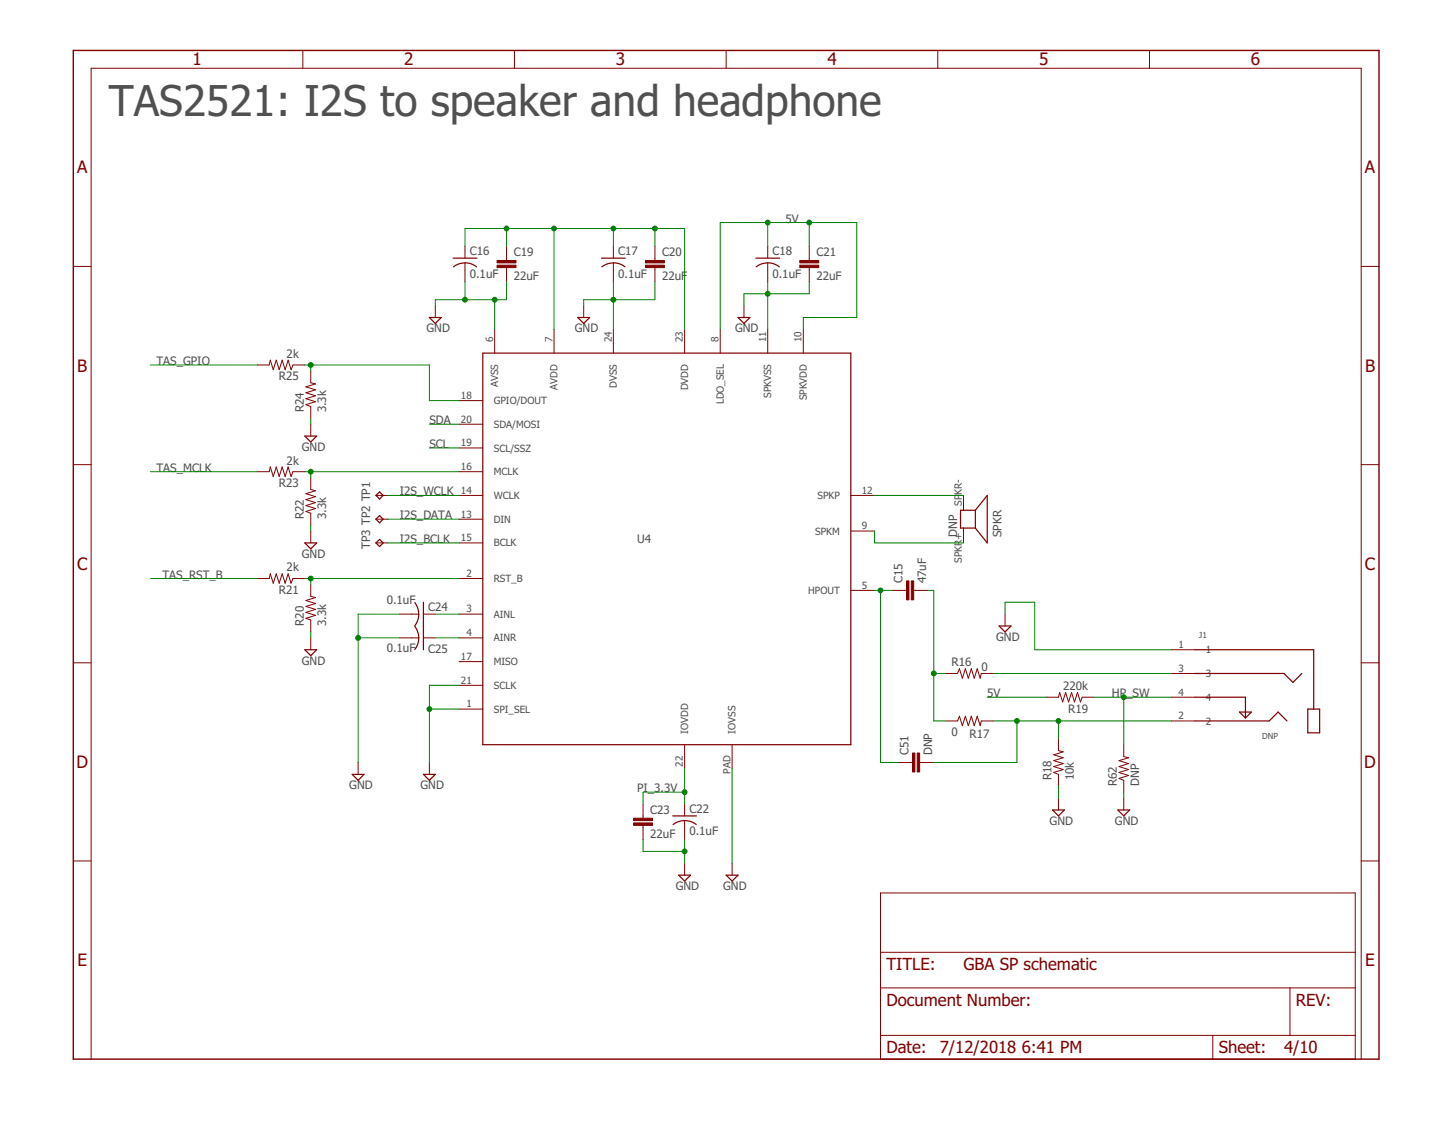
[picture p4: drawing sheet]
<svg xmlns="http://www.w3.org/2000/svg" width="279mm" height="216mm" viewBox="0 0 279 216" stroke-linecap="round" stroke-linejoin="round" font-family="sans-serif">
<g fill="none" stroke="#800000" stroke-width=".19">
<path d="M58.3 9.7v3.4M99.1 9.7v3.4M139.8 9.7v3.4M180.6 9.7v3.4M221.3 9.7v3.4M14.1 51.3h3.4M83.8 58.9v2.3M89.5 47.4v2.3M89.5 50.6v3.7M97.5 47.4v2.8M97.5 51.5v2.8M112.4 58.9v2.3"/>
<path d="M118.1 47.4v2.3M118.1 50.6v3.7M126.1 47.4v2.8M126.1 51.5v2.8M143.3 58.9v2.3M147.8 47.4v2.3M147.8 50.6v3.7M155.8 47.4v2.8M155.8 51.5v2.8M262.1 51.3h3.4M49.6 70.3h2.2l.2-.9 .6 1.8 .6-1.8 .6 1.8 .5-1.8 .6 1.8 .6-1.8 .5 1.8 .4-.9h2.3M59.8 71.4v2.3l.9 .2-1.8 .6 1.8 .6-1.8 .5 1.8 .6-1.8 .6 1.8 .6-1.8 .5 .9 .4v2.3"/>
<path d="M88.4 77.2h4.6M95.2 63.4v4.6M106.7 63.4v4.6M118.1 63.4v4.6M131.8 63.4v4.6M138.7 63.4v4.6M147.8 63.4v4.6M154.7 63.4v4.6M14.1 89.5h3.4M49.6 90.8h2.2l.2-.9 .6 1.9 .6-1.9 .6 1.9 .5-1.9 .6 1.9 .6-1.9 .5 1.9 .4-1h2.3M59.8 81.7v2.3M59.8 92v2.3l.9 .2-1.8 .6 1.8 .6-1.8 .5 1.8 .6-1.8 .6 1.8 .5-1.8 .6 .9 .3v2.3"/>
<path d="M72.4 95.4h2.3M72.4 100h2.3M88.4 90.8h4.6M88.4 81.7h4.6M88.4 86.3h4.6M88.4 95.4h4.6M88.4 100h4.6M163.8 95.4h4.6M185.5 95.4v2.9M262.1 89.5h3.4M49.6 111.4h2.2l.2-.9 .6 1.8 .6-1.8 .6 1.8 .5-1.8 .6 1.8 .6-1.8 .5 1.8 .4-.9h2.3M59.8 112.6v2.3l.9 .2-1.8 .6 1.8 .5-1.8 .6 1.8 .6-1.8 .5 1.8 .6-1.8 .6 .9 .3v2.3"/>
<path d="M59.8 102.3v2.3M72.4 104.6h2.3M77 118.3h3.6M81.5 118.3h2.3M88.4 118.3h4.6M88.4 111.4h4.6M88.4 104.6h4.6M163.8 113.7h4.6M163.8 102.3h4.6M171.8 113.7h2.8M175.9 113.7h2.8M185.5 101.7v2.9"/>
<path d="M193.5 118.3v2.3M14.1 127.7h3.4M59.8 122.9v2.2M77 122.9h3.6M81.5 122.9h2.3M88.4 122.9h4.6M88.4 127.4h4.6M88.4 132h4.6M88.4 136.6h4.6M182.1 129.7h2.3l.3-.9 .6 1.8 .6-1.8 .6 1.8 .5-1.8 .6 1.8 .6-1.8 .5 1.8 .3-.9h2.2M182.1 138.9h2.3l.3-1 .6 1.9 .6-1.9 .6 1.9 .5-1.9 .6 1.9 .6-1.9 .5 1.9 .3-.9h2.2M201.5 134.3h2.3l.2-.9 .6 1.8 .6-1.8 .6 1.8 .5-1.8 .6 1.8 .6-1.8 .5 1.8 .4-.9h2.3"/>
<path d="M225.5 125.1h4.6M225.5 129.7h4.6M225.5 134.3h4.6M225.5 138.9h4.6M262.1 127.7h3.4M69 146.9v2.2M82.7 146.9v2.2M123.8 154.9v2.7M123.8 159v2.7M131.8 143.4v4.6M131.8 154.9v2.2M131.8 158.1v3.6"/>
<path d="M141 143.4v4.6M173 146.9h2.7M177.1 146.9h2.7M203.8 142.3v2.3l.9 .2-1.8 .6 1.8 .5-1.8 .6 1.8 .6-1.8 .5 1.8 .6-1.8 .6 .9 .3v2.3M203.8 153.7v2.3M216.4 143.4v2.3l.9 .2-1.8 .6 1.8 .6-1.8 .5 1.8 .6-1.8 .6 1.8 .6-1.8 .5 .9 .4v2.3M216.4 153.7v2.3M14.1 165.8h3.4M131.8 166.3v2.3M141 166.3v2.3M169.5 172h91.5v32h-91.5zM262.1 165.8h3.4"/>
<path d="M169.5 190.3h91.5M169.5 199.4h91.5M169.5 183.4h91.5M233.5 199.4v4.6M248.4 190.3v9.1M17.5 204v-190.9h244.6v190.9"/>
</g>
<g fill="none" stroke="#800000" stroke-width=".23">
<path d="M87.2 49.7h4.6M89.5 50.6l1 .1 1.3 .7M89.5 50.6l-1.4 .3-.8 .5M115.8 49.7h4.6M118.1 50.6l1 .1 1.3 .7M118.1 50.6l-1.4 .3-.8 .5M145.5 49.7h4.6M147.8 50.6l1 .1 1.3 .7M147.8 50.6l-1.4 .3-.8 .5M82.7 61.2h2.3l-1.2 1.1zM93 68h70.8v75.4h-70.8zM111.3 61.2h2.2l-1.1 1.1z"/>
<path d="M142.1 61.2h2.3l-1.1 1.1zM58.7 84h2.3l-1.2 1.1zM72.4 95.4l.7-.7 .7 .7-.7 .7zM72.4 100l.7-.7 .7 .7-.7 .7zM187.8 98.3h-2.8v3.4h2.8M187.8 98.3v3.4M187.8 98.3l2.3-2.9v9.2l-2.3-2.9M58.7 104.6h2.3l-1.2 1.1zM72.4 104.6l.7-.7 .7 .7-.7 .7zM79.9 116.1a3.7 3.7 0 0 1 0 4.4M81.5 116v9.1M58.7 125.1h2.3l-1.2 1.2z"/>
<path d="M79.9 120.6a3.7 3.7 0 0 1 0 4.5M192.4 120.6h2.3l-1.2 1.1zM230.1 125.1h22.9v11.5M230.1 129.7h17.1l1.8 1.7 1.7-1.7M230.1 138.9h14.3l1.7-1.8 1.7 1.8M230.1 134.3h9.7v4M238.7 137.1h2.3l-1.2 1.2zM251.8 136.6h2.3v4.5h-2.3zM67.8 149.1h2.3l-1.1 1.2zM81.5 149.1h2.3l-1.1 1.2zM129.5 157.1h4.6M129.6 158.8a3.7 3.7 0 0 1 4.5 0"/>
<path d="M202.7 156h2.3l-1.2 1.1zM215.2 156h2.3l-1.1 1.1zM130.7 168.6h2.3l-1.2 1.1zM139.8 168.6h2.3l-1.1 1.1z"/>
</g>
<path d="M14.1 9.7h251.4v194.3h-251.4z" fill="none" stroke="#800000" stroke-width=".28"/>
<g fill="#800000" stroke="#800000" stroke-width=".19">
<path d="M175.5 111.9h.4v3.6h-.4z"/>
<path d="M174.6 111.9h.4v3.6h-.4z"/>
<path d="M122 158.5h3.6v.5h-3.6z"/>
<path d="M122 157.6h3.6v.5h-3.6z"/>
<path d="M95.7 51.1h3.7v.4h-3.7z"/>
<path d="M95.7 50.2h3.7v.4h-3.7z"/>
<path d="M124.3 51.1h3.6v.4h-3.6z"/>
<path d="M124.3 50.2h3.6v.4h-3.6z"/>
<path d="M154 51.1h3.6v.4h-3.6z"/>
<path d="M154 50.2h3.6v.4h-3.6z"/>
<path d="M176.6 145h.5v3.7h-.5z"/>
<path d="M175.7 145h.5v3.7h-.5z"/>
</g>
<g fill="none" stroke="#008000" stroke-width=".19">
<path d="M89.5 47.4v-3.4h42.3v19.4M89.5 54.3v3.4M95.2 57.7v5.7M97.5 54.3v3.4h-13.7v1.2M97.5 44v3.4M106.7 44v19.4M118.1 44v3.4M118.1 54.3v9.1M126.1 54.3v3.4h-13.7v1.2M126.1 44v3.4M147.8 42.9v4.5M147.8 54.3v9.1"/>
<path d="M155.8 54.3v2.3h-12.5v2.3M155.8 42.9v4.5M29 70.3h20.6M58.7 70.3h24v6.9h5.7M59.8 70.3v1.1M138.7 63.4v-20.5h26.3v18.3h-10.3v2.2M29 90.8h20.6M58.7 90.8h29.7M59.8 80.6v1.1M59.8 90.8v1.2M74.7 95.4h13.7M74.7 100h13.7"/>
<path d="M82.7 81.7h5.7M82.7 86.3h5.7M168.4 95.4h17.1M29 111.4h20.6M58.7 111.4h29.7M59.8 101.1v1.2M59.8 111.4v1.2M74.7 104.6h13.7M77 118.3h-8v28.6M83.8 118.3h4.6M168.4 113.7h3.4M168.4 102.3v2.3h17.1"/>
<path d="M169.5 113.7v33.2h3.5M178.7 113.7h1.1v25.2h2.3M193.5 118.3v-2.3h5.7v9.1h26.3M59.8 121.7v1.2M69 122.9h8M82.7 136.6h5.7M83.8 122.9h4.6M88.4 132h-5.7v14.9M179.8 129.7h2.3M190.1 134.3h11.4M191.2 138.9h34.3M191.2 129.7h34.3"/>
<path d="M195.8 138.9v8h-16M203.8 138.9v3.4M210.7 134.3h14.8M216.4 134.3v9.1M131.8 152.6h-8v2.3M131.8 148v6.9M141 148v18.3M203.8 151.4v2.3M216.4 152.6v1.1M123.8 161.7v2.3h8M131.8 161.7v4.6"/>
</g>
<g fill="#008000" stroke="#008000" stroke-width=".19">
<circle cx="89.5" cy="57.7" r=".47"/>
<circle cx="95.2" cy="57.7" r=".47"/>
<circle cx="118.1" cy="57.7" r=".47"/>
<circle cx="147.8" cy="56.6" r=".47"/>
<circle cx="131.8" cy="164" r=".47"/>
<circle cx="82.7" cy="136.6" r=".47"/>
<circle cx="69" cy="122.9" r=".47"/>
<circle cx="169.5" cy="113.7" r=".47"/>
<circle cx="179.8" cy="129.7" r=".47"/>
<circle cx="203.8" cy="138.9" r=".47"/>
<circle cx="195.8" cy="138.9" r=".47"/>
<circle cx="216.4" cy="134.3" r=".47"/>
<circle cx="155.8" cy="42.9" r=".47"/>
<circle cx="147.8" cy="42.9" r=".47"/>
<circle cx="97.5" cy="44" r=".47"/>
<circle cx="126.1" cy="44" r=".47"/>
<circle cx="106.7" cy="44" r=".47"/>
<circle cx="118.1" cy="44" r=".47"/>
<circle cx="131.8" cy="152.6" r=".47"/>
<circle cx="59.8" cy="111.4" r=".47"/>
<circle cx="59.8" cy="90.8" r=".47"/>
<circle cx="59.8" cy="70.3" r=".47"/>
</g>
<text font-size="8.2" fill="#505050" x="21" y="22.3">TAS2521: I2S to speaker and headphone</text>
<g font-size="3.3" fill="#800000">
<text x="37" y="12.6">1</text>
<text x="77.8" y="12.6">2</text>
<text x="118.6" y="12.6">3</text>
<text x="159.3" y="12.6">4</text>
<text x="200.1" y="12.6">5</text>
<text x="240.8" y="12.6">6</text>
<text x="14.8" y="33.4">A</text>
<text x="262.8" y="33.4">A</text>
<text x="14.9" y="71.6">B</text>
<text x="262.8" y="71.6">B</text>
<text x="14.8" y="109.7">C</text>
<text x="262.8" y="109.7">C</text>
<text x="14.7" y="147.9">D</text>
<text x="262.7" y="147.9">D</text>
<text x="14.9" y="186.1">E</text>
<text x="262.9" y="186.1">E</text>
</g>
<g font-size="3.2" fill="#800000">
<text x="170.7" y="186.8">TITLE:</text>
<text x="185.5" y="186.8">GBA SP schematic</text>
<text x="170.7" y="193.7">Document Number:</text>
<text x="249.5" y="193.7">REV:</text>
<text x="170.7" y="202.8">Date:</text>
<text x="181" y="202.8">7/12/2018</text>
<text x="196.7" y="202.8">6:41 PM</text>
<text x="234.7" y="202.8">Sheet:</text>
<text x="247.2" y="202.8">4/10</text>
</g>
<g font-size="2.2" fill="#505050">
<text x="151.3" y="42.9">5V</text>
<text x="90.5" y="53.5">0.1uF</text>
<text x="90.5" y="49.1">C16</text>
<text x="98.9" y="53.9">22uF</text>
<text x="98.9" y="49.4">C19</text>
<text x="119" y="53.5">0.1uF</text>
<text x="119" y="49.1">C17</text>
<text x="127.5" y="53.9">22uF</text>
<text x="127.5" y="49.4">C20</text>
<text x="148.7" y="53.5">0.1uF</text>
<text x="148.7" y="49.1">C18</text>
<text x="157.2" y="53.9">22uF</text>
<text x="157.2" y="49.4">C21</text>
<text x="82.1" y="64">GND</text>
<text x="110.7" y="64">GND</text>
<text x="141.5" y="64">GND</text>
<text x="30.1" y="70.3">TAS_GPIO</text>
<text x="55.2" y="68.9">2k</text>
<text x="53.7" y="73.2">R25</text>
<text x="58.5" y="79.4" transform="rotate(-90 58.5 79.4)">R24</text>
<text x="62.8" y="79.4" transform="rotate(-90 62.8 79.4)">3.3k</text>
<text x="82.7" y="81.7">SDA</text>
<text x="55.2" y="89.5">2k</text>
<text x="58.1" y="86.9">GND</text>
<text x="82.7" y="86.3">SCL</text>
<text x="30.1" y="90.9">TAS_MCLK</text>
<text x="53.7" y="93.8">R23</text>
<text x="77" y="95.4">I2S_WCLK</text>
<text x="58.5" y="100" transform="rotate(-90 58.5 100)">R22</text>
<text x="62.8" y="100" transform="rotate(-90 62.8 100)">3.3k</text>
<text x="77" y="100">I2S_DATA</text>
<text x="58.1" y="107.4">GND</text>
<text x="71.3" y="105.7" transform="rotate(-90 71.3 105.7)">TP3 TP2 TP1</text>
<text x="77" y="104.6">I2S_BCLK</text>
<text x="122.7" y="104.6">U4</text>
<text x="184.3" y="103.4" transform="rotate(-90 184.3 103.4)">DNP</text>
<text x="192.9" y="103.4" transform="rotate(-90 192.9 103.4)">SPKR</text>
<text x="31.3" y="111.4">TAS_RST_B</text>
<text x="55.2" y="110.1">2k</text>
<text x="173.8" y="112.3" transform="rotate(-90 173.8 112.3)">C15</text>
<text x="178.3" y="112.3" transform="rotate(-90 178.3 112.3)">47uF</text>
<text x="53.7" y="114.4">R21</text>
<text x="74.5" y="116.3">0.1uF</text>
<text x="82.5" y="117.7">C24</text>
<text x="58.5" y="120.6" transform="rotate(-90 58.5 120.6)">R20</text>
<text x="62.8" y="120.6" transform="rotate(-90 62.8 120.6)">3.3k</text>
<text x="74.5" y="125.5">0.1uF</text>
<text x="82.5" y="125.7">C25</text>
<text x="191.8" y="123.4">GND</text>
<text x="58.1" y="128">GND</text>
<text x="183.2" y="128.4">R16</text>
<text x="189" y="129.3">0</text>
<text x="190.1" y="134.3">5V</text>
<text x="204.7" y="132.9">220k</text>
<text x="205.7" y="137.2">R19</text>
<text x="214.1" y="134.3">HP_SW</text>
<text x="183.2" y="141.8">0</text>
<text x="186.7" y="142.1">R17</text>
<text x="174.9" y="145.5" transform="rotate(-90 174.9 145.5)">C51</text>
<text x="179.5" y="145.5" transform="rotate(-90 179.5 145.5)">DNP</text>
<text x="67.3" y="152">GND</text>
<text x="81" y="152">GND</text>
<text x="122.7" y="152.6">PI_3.3V</text>
<text x="202.5" y="150.3" transform="rotate(-90 202.5 150.3)">R18</text>
<text x="206.8" y="150.3" transform="rotate(-90 206.8 150.3)">10k</text>
<text x="215" y="151.4" transform="rotate(-90 215 151.4)">R62</text>
<text x="219.4" y="151.4" transform="rotate(-90 219.4 151.4)">DNP</text>
<text x="125.2" y="161.4">22uF</text>
<text x="125.2" y="156.8">C23</text>
<text x="132.7" y="160.9">0.1uF</text>
<text x="132.7" y="156.6">C22</text>
<text x="202.1" y="158.8">GND</text>
<text x="214.7" y="158.8">GND</text>
<text x="130.1" y="171.4">GND</text>
<text x="139.3" y="171.4">GND</text>
</g>
<g font-size="1.9" fill="#505050">
<text x="94.9" y="65.9" transform="rotate(-90 94.9 65.9)">6</text>
<text x="106.4" y="65.9" transform="rotate(-90 106.4 65.9)">7</text>
<text x="117.8" y="65.9" transform="rotate(-90 117.8 65.9)">24</text>
<text x="131.5" y="65.9" transform="rotate(-90 131.5 65.9)">23</text>
<text x="138.4" y="65.9" transform="rotate(-90 138.4 65.9)">8</text>
<text x="147.5" y="65.9" transform="rotate(-90 147.5 65.9)">11</text>
<text x="154.4" y="65.9" transform="rotate(-90 154.4 65.9)">10</text>
<text x="88.8" y="76.8">18</text>
<text x="95.1" y="77.8">GPIO/DOUT</text>
<text x="95.9" y="74.6" transform="rotate(-90 95.9 74.6)">AVSS</text>
<text x="107.4" y="75" transform="rotate(-90 107.4 75)">AVDD</text>
<text x="118.8" y="74.7" transform="rotate(-90 118.8 74.7)">DVSS</text>
<text x="132.5" y="75.2" transform="rotate(-90 132.5 75.2)">DVDD</text>
<text x="139.4" y="77.9" transform="rotate(-90 139.4 77.9)">LDO_SEL</text>
<text x="148.5" y="76.7" transform="rotate(-90 148.5 76.7)">SPKVSS</text>
<text x="155.4" y="77.1" transform="rotate(-90 155.4 77.1)">SPKVDD</text>
<text x="88.8" y="81.4">20</text>
<text x="95.1" y="82.4">SDA/MOSI</text>
<text x="88.8" y="86">19</text>
<text x="95.1" y="87">SCL/SSZ</text>
<text x="88.8" y="90.5">16</text>
<text x="88.8" y="95.1">14</text>
<text x="95.1" y="91.5">MCLK</text>
<text x="165.9" y="95.1">12</text>
<text x="185.2" y="95.3" transform="rotate(-90 185.2 95.3)">KR-</text>
<text x="88.8" y="99.7">13</text>
<text x="95.1" y="96.1">WCLK</text>
<text x="95.1" y="100.7">DIN</text>
<text x="157.4" y="96.1">SPKP</text>
<text x="165.9" y="102">9</text>
<text x="185.2" y="97.4" transform="rotate(-90 185.2 97.4)">SP</text>
<text x="88.8" y="104.2">15</text>
<text x="95.1" y="105.3">BCLK</text>
<text x="157" y="103">SPKM</text>
<text x="89.8" y="111.1">2</text>
<text x="95.1" y="112.1">RST_B</text>
<text x="165.9" y="113.4">5</text>
<text x="185.2" y="108.4" transform="rotate(-90 185.2 108.4)">SPKR+</text>
<text x="89.8" y="118">3</text>
<text x="95.1" y="119">AINL</text>
<text x="155.6" y="114.4">HPOUT</text>
<text x="89.8" y="122.5">4</text>
<text x="95.1" y="123.5">AINR</text>
<text x="226.9" y="124.8">1</text>
<text x="232.2" y="125.8">1</text>
<text x="88.8" y="127.1">17</text>
<text x="88.8" y="131.7">21</text>
<text x="95.1" y="128.1">MISO</text>
<text x="226.9" y="129.4">3</text>
<text x="232.2" y="130.4">3</text>
<text x="89.8" y="136.2">1</text>
<text x="95.1" y="132.7">SCLK</text>
<text x="95.1" y="137.2">SPI_SEL</text>
<text x="226.9" y="134">4</text>
<text x="232.2" y="135">4</text>
<text x="132.5" y="141.3" transform="rotate(-90 132.5 141.3)">IOVDD</text>
<text x="141.7" y="141.3" transform="rotate(-90 141.7 141.3)">IOVSS</text>
<text x="226.9" y="138.5">2</text>
<text x="232.2" y="139.5">2</text>
<text x="131.5" y="147.6" transform="rotate(-90 131.5 147.6)">22</text>
<text x="140.6" y="149.1" transform="rotate(-90 140.6 149.1)">PAD</text>
</g>
<g font-size="1.6" fill="#505050">
<text x="230.8" y="122.9">J1</text>
<text x="243" y="142.3">DNP</text>
</g>
</svg>
